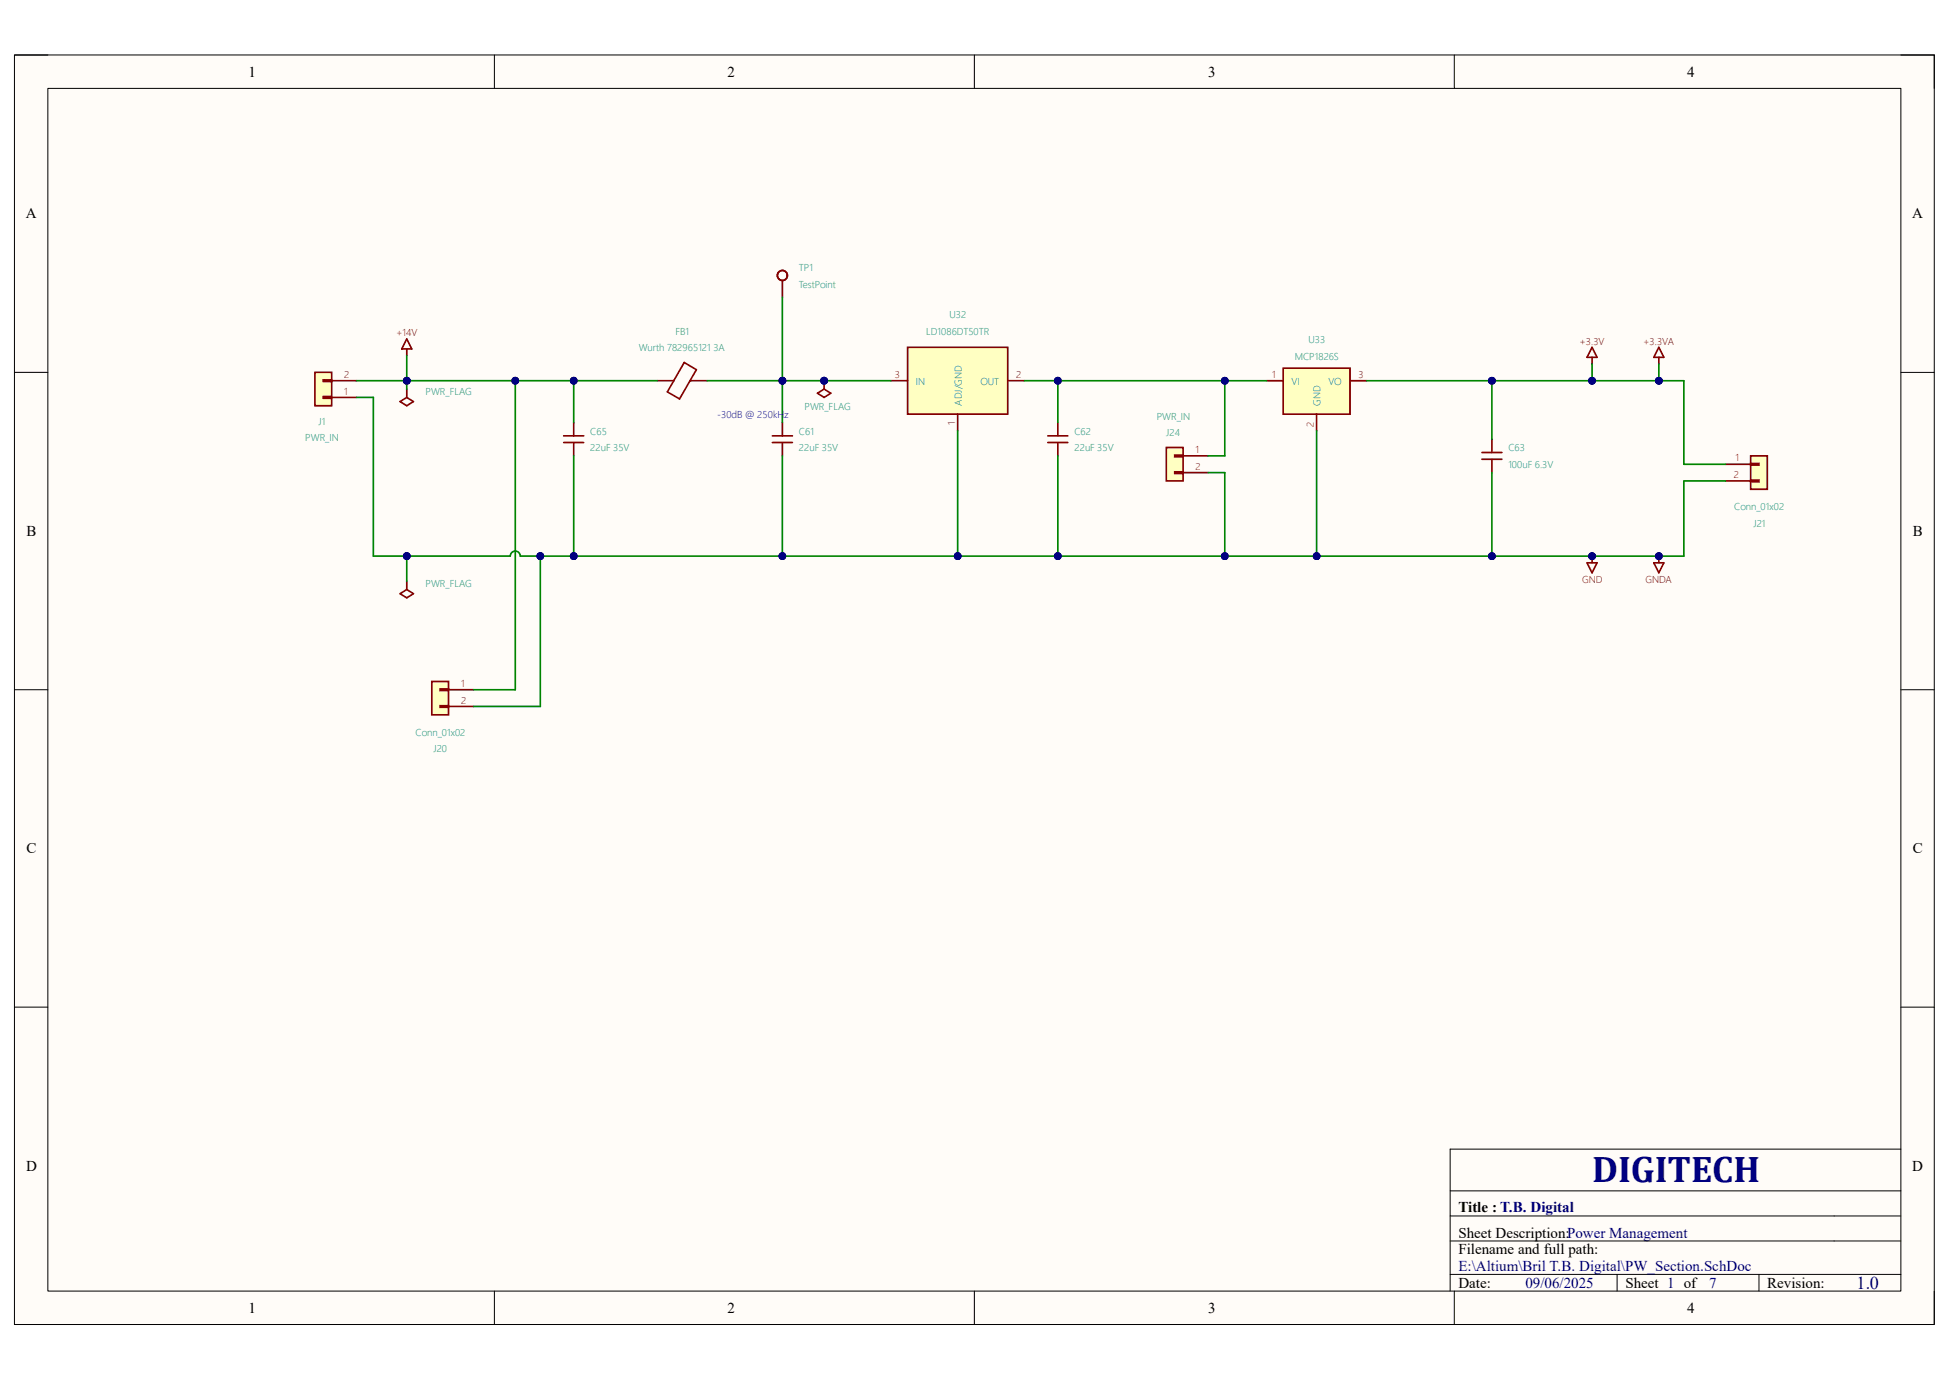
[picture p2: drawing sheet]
<svg xmlns="http://www.w3.org/2000/svg" width="297mm" height="210mm" viewBox="0 0 297 210" stroke-linecap="round" stroke-linejoin="round" font-family="sans-serif">
<path d="M2.2 8.4h292.6v193.3h-292.6z" fill-rule="evenodd" fill="#fffcf8"/>
<path d="M2.2 8.4h292.6v193.3h-292.6z" fill="none" stroke="#000" stroke-width=".15"/>
<path d="M7.3 13.5h282.4v183.1h-282.4z" fill-rule="evenodd" fill="#fffcf8"/>
<g fill="none" stroke="#000" stroke-width=".15">
<path d="M2.2 8.4h5.1M7.3 13.5h282.4v183.1h-282.4zM75.3 8.4v5.1M148.5 8.4v5.1M221.6 8.4v5.1M289.7 8.4h5.1v5.1M2.2 56.7h5.1M289.7 56.7h5.1M2.2 105h5.1M289.7 105.1h5.1M2.2 153.4h5.1M289.7 153.4h5.1"/>
<path d="M289.7 175h-68.7v21.6M75.3 196.6v5.1M148.5 196.6v5.1M221 185.2h68.7M221 189h68.7M221 194.1h68.7M221 181.4h68.7M221.6 196.6v5.1M246.4 194.1v2.5M268.1 194.1v2.5M294.8 196.6v5.1"/>
</g>
<path d="M48 56.7h2.5v5.1h-2.5z" fill-rule="evenodd" fill="#ffffc2"/>
<path d="M48 56.7h2.5v5.1h-2.5zM49.3 57.9h1.2v.2h-1.2zM50.5 58h3.9M49.3 60.4h1.2v.3h-1.2zM50.5 60.5h3.9M85.9 66.4h3.1M85.9 67.4h3.1M87.4 64.3v2.1M87.4 67.4v2M61 90.4l1-.6 1 .6-1 .7zM62 88.5v1.3" fill="none" stroke="#840000" stroke-width=".25"/>
<path d="M177.7 68.2h2.6v5h-2.6z" fill-rule="evenodd" fill="#ffffc2"/>
<path d="M177.7 68.2h2.6v5h-2.6zM179 71.9h1.3v.2h-1.3zM179 69.3h1.3v.3h-1.3zM180.3 69.4h3.8M180.3 72h3.8" fill="none" stroke="#840000" stroke-width=".25"/>
<path d="M241.9 85.7h1.5l-.8 1.5zM242.6 84.7v1" fill="none" stroke="#800000" stroke-width=".25"/>
<circle cx="242.6" cy="84.7" r=".51" fill="#000080"/>
<circle cx="242.6" cy="84.7" r=".51" fill="none" stroke="#000080" stroke-width=".15"/>
<path d="M266.8 69.4h2.5v5.1h-2.5z" fill-rule="evenodd" fill="#ffffc2"/>
<path d="M100.1 58h2.6M104.3 55.2l1.8 1.1-2.5 4.5-1.9-1.1zM105.2 58h2.6M263 70.7h3.8M263 73.2h3.8M266.8 69.4h2.5v5.1h-2.5zM266.8 73.1h1.3v.3h-1.3zM266.8 70.6h1.3v.2h-1.3z" fill="none" stroke="#840000" stroke-width=".25"/>
<path d="M252 85.7h1.6l-.8 1.5zM252.8 84.7v1" fill="none" stroke="#800000" stroke-width=".25"/>
<circle cx="252.8" cy="84.7" r=".51" fill="#000080"/>
<circle cx="252.8" cy="84.7" r=".51" fill="none" stroke="#000080" stroke-width=".15"/>
<path d="M252.8 52.9l.8 1.5h-1.6zM252.8 54.4v1" fill="none" stroke="#800000" stroke-width=".25"/>
<path d="M159.7 66.4h3M159.7 67.4h3M161.2 64.3v2.1M161.2 67.4v2" fill="none" stroke="#840000" stroke-width=".25"/>
<circle cx="125.6" cy="58" r=".51" fill="#000080"/>
<circle cx="125.6" cy="58" r=".51" fill="none" stroke="#000080" stroke-width=".15"/>
<circle cx="125.6" cy="58" r=".51" fill="#000080"/>
<circle cx="125.6" cy="58" r=".51" fill="none" stroke="#000080" stroke-width=".15"/>
<path d="M62 59.3v1.2M124.6 59.9l1-.6 1 .6-1 .6zM125.6 58v1.3M61 61.2l1-.7 1 .7-1 .6zM117.7 66.4h3.1M117.7 67.4h3.1M119.2 64.3v2.1M119.2 67.4v2M225.8 68.9h3.1M225.8 69.9h3.1M227.4 66.9v2M227.4 69.9v2.1" fill="none" stroke="#840000" stroke-width=".25"/>
<path d="M242.6 52.9l.8 1.5h-1.5zM242.6 54.4v1" fill="none" stroke="#800000" stroke-width=".25"/>
<path d="M138.3 52.9h15.3v10.2h-15.3z" fill-rule="evenodd" fill="#ffffc2"/>
<g fill="none" stroke="#840000" stroke-width=".25">
<path d="M119.2 42.7v2.6M135.8 58h2.5M138.3 52.9h15.3v10.2h-15.3zM153.6 58h2.5M145.9 63.1v2.5"/>
<circle cx="119.2" cy="42" r=".76"/>
</g>
<path d="M195.5 56.1h10.2v7h-10.2z" fill-rule="evenodd" fill="#ffffc2"/>
<path d="M193 58h2.5M195.5 56.1h10.2v7h-10.2zM205.7 58h2.6M200.6 63.1v2.5" fill="none" stroke="#840000" stroke-width=".25"/>
<path d="M65.8 103.8h2.5v5.1h-2.5z" fill-rule="evenodd" fill="#ffffc2"/>
<path d="M65.8 103.8h2.5v5.1h-2.5zM67.1 107.5h1.2v.2h-1.2zM67.1 104.9h1.2v.3h-1.2zM68.3 105h3.9M68.3 107.6h3.9" fill="none" stroke="#840000" stroke-width=".25"/>
<path d="M62 51.6l.7 1.5h-1.5zM62 53.1v1.1" fill="none" stroke="#800000" stroke-width=".25"/>
<path d="M62 54.2v3.8" fill="none" stroke="#008400" stroke-width=".25"/>
<circle cx="62" cy="58" r=".51" fill="#000080"/>
<circle cx="62" cy="58" r=".51" fill="none" stroke="#000080" stroke-width=".15"/>
<path d="M87.4 58v6.3" fill="none" stroke="#008400" stroke-width=".25"/>
<circle cx="87.4" cy="58" r=".51" fill="#000080"/>
<circle cx="87.4" cy="58" r=".51" fill="none" stroke="#000080" stroke-width=".15"/>
<path d="M227.4 72v12.7" fill="none" stroke="#008400" stroke-width=".25"/>
<circle cx="227.4" cy="84.7" r=".51" fill="#000080"/>
<circle cx="227.4" cy="84.7" r=".51" fill="none" stroke="#000080" stroke-width=".15"/>
<path d="M145.9 84.7h15.3M72.2 105h6.3" fill="none" stroke="#008400" stroke-width=".25"/>
<circle cx="145.9" cy="84.7" r=".51" fill="#000080"/>
<circle cx="145.9" cy="84.7" r=".51" fill="none" stroke="#000080" stroke-width=".15"/>
<circle cx="161.2" cy="84.7" r=".51" fill="#000080"/>
<circle cx="161.2" cy="84.7" r=".51" fill="none" stroke="#000080" stroke-width=".15"/>
<path d="M208.3 58h19.1" fill="none" stroke="#008400" stroke-width=".25"/>
<circle cx="227.4" cy="58" r=".51" fill="#000080"/>
<circle cx="227.4" cy="58" r=".51" fill="none" stroke="#000080" stroke-width=".15"/>
<path d="M119.2 58h6.4" fill="none" stroke="#008400" stroke-width=".25"/>
<circle cx="119.2" cy="58" r=".51" fill="#000080"/>
<circle cx="119.2" cy="58" r=".51" fill="none" stroke="#000080" stroke-width=".15"/>
<circle cx="125.6" cy="58" r=".51" fill="#000080"/>
<circle cx="125.6" cy="58" r=".51" fill="none" stroke="#000080" stroke-width=".15"/>
<path d="M186.6 58h6.4" fill="none" stroke="#008400" stroke-width=".25"/>
<circle cx="186.6" cy="58" r=".51" fill="#000080"/>
<circle cx="186.6" cy="58" r=".51" fill="none" stroke="#000080" stroke-width=".15"/>
<path d="M87.4 69.4v15.3" fill="none" stroke="#008400" stroke-width=".25"/>
<circle cx="87.4" cy="84.7" r=".51" fill="#000080"/>
<circle cx="87.4" cy="84.7" r=".51" fill="none" stroke="#000080" stroke-width=".15"/>
<path d="M186.6 58v11.4M54.4 60.5h2.5" fill="none" stroke="#008400" stroke-width=".25"/>
<circle cx="186.6" cy="58" r=".51" fill="#000080"/>
<circle cx="186.6" cy="58" r=".51" fill="none" stroke="#000080" stroke-width=".15"/>
<path d="M119.2 58v6.3M56.9 60.5v24.2M263 73.2h-6.4v11.5" fill="none" stroke="#008400" stroke-width=".25"/>
<circle cx="119.2" cy="58" r=".51" fill="#000080"/>
<circle cx="119.2" cy="58" r=".51" fill="none" stroke="#000080" stroke-width=".15"/>
<path d="M87.4 84.7h31.8" fill="none" stroke="#008400" stroke-width=".25"/>
<circle cx="87.4" cy="84.7" r=".51" fill="#000080"/>
<circle cx="87.4" cy="84.7" r=".51" fill="none" stroke="#000080" stroke-width=".15"/>
<circle cx="119.2" cy="84.7" r=".51" fill="#000080"/>
<circle cx="119.2" cy="84.7" r=".51" fill="none" stroke="#000080" stroke-width=".15"/>
<path d="M227.4 84.7h15.2" fill="none" stroke="#008400" stroke-width=".25"/>
<circle cx="227.4" cy="84.7" r=".51" fill="#000080"/>
<circle cx="227.4" cy="84.7" r=".51" fill="none" stroke="#000080" stroke-width=".15"/>
<circle cx="242.6" cy="84.7" r=".51" fill="#000080"/>
<circle cx="242.6" cy="84.7" r=".51" fill="none" stroke="#000080" stroke-width=".15"/>
<path d="M200.6 84.7h26.8" fill="none" stroke="#008400" stroke-width=".25"/>
<circle cx="200.6" cy="84.7" r=".51" fill="#000080"/>
<circle cx="200.6" cy="84.7" r=".51" fill="none" stroke="#000080" stroke-width=".15"/>
<circle cx="227.4" cy="84.7" r=".51" fill="#000080"/>
<circle cx="227.4" cy="84.7" r=".51" fill="none" stroke="#000080" stroke-width=".15"/>
<path d="M78.5 58h8.9" fill="none" stroke="#008400" stroke-width=".25"/>
<circle cx="78.5" cy="58" r=".51" fill="#000080"/>
<circle cx="78.5" cy="58" r=".51" fill="none" stroke="#000080" stroke-width=".15"/>
<circle cx="87.4" cy="58" r=".51" fill="#000080"/>
<circle cx="87.4" cy="58" r=".51" fill="none" stroke="#000080" stroke-width=".15"/>
<path d="M145.9 65.6v19.1" fill="none" stroke="#008400" stroke-width=".25"/>
<circle cx="145.9" cy="84.7" r=".51" fill="#000080"/>
<circle cx="145.9" cy="84.7" r=".51" fill="none" stroke="#000080" stroke-width=".15"/>
<path d="M54.4 58h7.6" fill="none" stroke="#008400" stroke-width=".25"/>
<circle cx="62" cy="58" r=".51" fill="#000080"/>
<circle cx="62" cy="58" r=".51" fill="none" stroke="#000080" stroke-width=".15"/>
<path d="M161.2 84.7h25.4" fill="none" stroke="#008400" stroke-width=".25"/>
<circle cx="161.2" cy="84.7" r=".51" fill="#000080"/>
<circle cx="161.2" cy="84.7" r=".51" fill="none" stroke="#000080" stroke-width=".15"/>
<circle cx="186.6" cy="84.7" r=".51" fill="#000080"/>
<circle cx="186.6" cy="84.7" r=".51" fill="none" stroke="#000080" stroke-width=".15"/>
<path d="M87.4 58h12.7" fill="none" stroke="#008400" stroke-width=".25"/>
<circle cx="87.4" cy="58" r=".51" fill="#000080"/>
<circle cx="87.4" cy="58" r=".51" fill="none" stroke="#000080" stroke-width=".15"/>
<path d="M119.2 45.3v12.7" fill="none" stroke="#008400" stroke-width=".25"/>
<circle cx="119.2" cy="58" r=".51" fill="#000080"/>
<circle cx="119.2" cy="58" r=".51" fill="none" stroke="#000080" stroke-width=".15"/>
<path d="M78.5 58v47M256.6 58v12.7M184.1 69.4h2.5M72.2 107.6h10.1" fill="none" stroke="#008400" stroke-width=".25"/>
<circle cx="78.5" cy="58" r=".51" fill="#000080"/>
<circle cx="78.5" cy="58" r=".51" fill="none" stroke="#000080" stroke-width=".15"/>
<path d="M62 58h16.5" fill="none" stroke="#008400" stroke-width=".25"/>
<circle cx="62" cy="58" r=".51" fill="#000080"/>
<circle cx="62" cy="58" r=".51" fill="none" stroke="#000080" stroke-width=".15"/>
<circle cx="78.5" cy="58" r=".51" fill="#000080"/>
<circle cx="78.5" cy="58" r=".51" fill="none" stroke="#000080" stroke-width=".15"/>
<path d="M252.8 55.4v2.6" fill="none" stroke="#008400" stroke-width=".25"/>
<circle cx="252.8" cy="58" r=".51" fill="#000080"/>
<circle cx="252.8" cy="58" r=".51" fill="none" stroke="#000080" stroke-width=".15"/>
<path d="M62 58v1.3" fill="none" stroke="#008400" stroke-width=".25"/>
<circle cx="62" cy="58" r=".51" fill="#000080"/>
<circle cx="62" cy="58" r=".51" fill="none" stroke="#000080" stroke-width=".15"/>
<path d="M119.2 69.4v15.3" fill="none" stroke="#008400" stroke-width=".25"/>
<circle cx="119.2" cy="84.7" r=".51" fill="#000080"/>
<circle cx="119.2" cy="84.7" r=".51" fill="none" stroke="#000080" stroke-width=".15"/>
<path d="M156.1 58h5.1M256.6 70.7h6.4" fill="none" stroke="#008400" stroke-width=".25"/>
<circle cx="161.2" cy="58" r=".51" fill="#000080"/>
<circle cx="161.2" cy="58" r=".51" fill="none" stroke="#000080" stroke-width=".15"/>
<path d="M62 84.7h15.8a.76 .76 0 0 1 .7-.8 .76 .76 0 0 1 .8 .8h3" fill="none" stroke="#008400" stroke-width=".25"/>
<circle cx="62" cy="84.7" r=".51" fill="#000080"/>
<circle cx="62" cy="84.7" r=".51" fill="none" stroke="#000080" stroke-width=".15"/>
<circle cx="82.3" cy="84.7" r=".51" fill="#000080"/>
<circle cx="82.3" cy="84.7" r=".51" fill="none" stroke="#000080" stroke-width=".15"/>
<path d="M161.2 58v6.3" fill="none" stroke="#008400" stroke-width=".25"/>
<circle cx="161.2" cy="58" r=".51" fill="#000080"/>
<circle cx="161.2" cy="58" r=".51" fill="none" stroke="#000080" stroke-width=".15"/>
<path d="M242.6 84.7h10.2" fill="none" stroke="#008400" stroke-width=".25"/>
<circle cx="242.6" cy="84.7" r=".51" fill="#000080"/>
<circle cx="242.6" cy="84.7" r=".51" fill="none" stroke="#000080" stroke-width=".15"/>
<circle cx="252.8" cy="84.7" r=".51" fill="#000080"/>
<circle cx="252.8" cy="84.7" r=".51" fill="none" stroke="#000080" stroke-width=".15"/>
<path d="M252.8 84.7h3.8" fill="none" stroke="#008400" stroke-width=".25"/>
<circle cx="252.8" cy="84.7" r=".51" fill="#000080"/>
<circle cx="252.8" cy="84.7" r=".51" fill="none" stroke="#000080" stroke-width=".15"/>
<path d="M161.2 69.4v15.3" fill="none" stroke="#008400" stroke-width=".25"/>
<circle cx="161.2" cy="84.7" r=".51" fill="#000080"/>
<circle cx="161.2" cy="84.7" r=".51" fill="none" stroke="#000080" stroke-width=".15"/>
<path d="M200.6 65.6v19.1" fill="none" stroke="#008400" stroke-width=".25"/>
<circle cx="200.6" cy="84.7" r=".51" fill="#000080"/>
<circle cx="200.6" cy="84.7" r=".51" fill="none" stroke="#000080" stroke-width=".15"/>
<path d="M125.6 58h10.2" fill="none" stroke="#008400" stroke-width=".25"/>
<circle cx="125.6" cy="58" r=".51" fill="#000080"/>
<circle cx="125.6" cy="58" r=".51" fill="none" stroke="#000080" stroke-width=".15"/>
<path d="M186.6 72v12.7" fill="none" stroke="#008400" stroke-width=".25"/>
<circle cx="186.6" cy="84.7" r=".51" fill="#000080"/>
<circle cx="186.6" cy="84.7" r=".51" fill="none" stroke="#000080" stroke-width=".15"/>
<path d="M252.8 58h3.8" fill="none" stroke="#008400" stroke-width=".25"/>
<circle cx="252.8" cy="58" r=".51" fill="#000080"/>
<circle cx="252.8" cy="58" r=".51" fill="none" stroke="#000080" stroke-width=".15"/>
<path d="M107.8 58h11.4" fill="none" stroke="#008400" stroke-width=".25"/>
<circle cx="119.2" cy="58" r=".51" fill="#000080"/>
<circle cx="119.2" cy="58" r=".51" fill="none" stroke="#000080" stroke-width=".15"/>
<path d="M82.3 84.7h5.1" fill="none" stroke="#008400" stroke-width=".25"/>
<circle cx="82.3" cy="84.7" r=".51" fill="#000080"/>
<circle cx="82.3" cy="84.7" r=".51" fill="none" stroke="#000080" stroke-width=".15"/>
<circle cx="87.4" cy="84.7" r=".51" fill="#000080"/>
<circle cx="87.4" cy="84.7" r=".51" fill="none" stroke="#000080" stroke-width=".15"/>
<path d="M242.6 58h10.2" fill="none" stroke="#008400" stroke-width=".25"/>
<circle cx="252.8" cy="58" r=".51" fill="#000080"/>
<circle cx="252.8" cy="58" r=".51" fill="none" stroke="#000080" stroke-width=".15"/>
<circle cx="242.6" cy="58" r=".51" fill="#000080"/>
<circle cx="242.6" cy="58" r=".51" fill="none" stroke="#000080" stroke-width=".15"/>
<path d="M119.2 84.7h26.7" fill="none" stroke="#008400" stroke-width=".25"/>
<circle cx="119.2" cy="84.7" r=".51" fill="#000080"/>
<circle cx="119.2" cy="84.7" r=".51" fill="none" stroke="#000080" stroke-width=".15"/>
<circle cx="145.9" cy="84.7" r=".51" fill="#000080"/>
<circle cx="145.9" cy="84.7" r=".51" fill="none" stroke="#000080" stroke-width=".15"/>
<path d="M82.3 84.7v22.9" fill="none" stroke="#008400" stroke-width=".25"/>
<circle cx="82.3" cy="84.7" r=".51" fill="#000080"/>
<circle cx="82.3" cy="84.7" r=".51" fill="none" stroke="#000080" stroke-width=".15"/>
<path d="M227.4 58h15.2" fill="none" stroke="#008400" stroke-width=".25"/>
<circle cx="227.4" cy="58" r=".51" fill="#000080"/>
<circle cx="227.4" cy="58" r=".51" fill="none" stroke="#000080" stroke-width=".15"/>
<circle cx="242.6" cy="58" r=".51" fill="#000080"/>
<circle cx="242.6" cy="58" r=".51" fill="none" stroke="#000080" stroke-width=".15"/>
<path d="M161.2 58h25.4" fill="none" stroke="#008400" stroke-width=".25"/>
<circle cx="161.2" cy="58" r=".51" fill="#000080"/>
<circle cx="161.2" cy="58" r=".51" fill="none" stroke="#000080" stroke-width=".15"/>
<circle cx="186.6" cy="58" r=".51" fill="#000080"/>
<circle cx="186.6" cy="58" r=".51" fill="none" stroke="#000080" stroke-width=".15"/>
<path d="M56.9 84.7h5.1" fill="none" stroke="#008400" stroke-width=".25"/>
<circle cx="62" cy="84.7" r=".51" fill="#000080"/>
<circle cx="62" cy="84.7" r=".51" fill="none" stroke="#000080" stroke-width=".15"/>
<path d="M184.1 72h2.5M62 84.7v3.8" fill="none" stroke="#008400" stroke-width=".25"/>
<circle cx="62" cy="84.7" r=".51" fill="#000080"/>
<circle cx="62" cy="84.7" r=".51" fill="none" stroke="#000080" stroke-width=".15"/>
<path d="M227.4 58v8.9" fill="none" stroke="#008400" stroke-width=".25"/>
<circle cx="227.4" cy="58" r=".51" fill="#000080"/>
<circle cx="227.4" cy="58" r=".51" fill="none" stroke="#000080" stroke-width=".15"/>
<path d="M242.6 55.4v2.6" fill="none" stroke="#008400" stroke-width=".25"/>
<circle cx="242.6" cy="58" r=".51" fill="#000080"/>
<circle cx="242.6" cy="58" r=".51" fill="none" stroke="#000080" stroke-width=".15"/>
<path d="M186.6 84.7h14" fill="none" stroke="#008400" stroke-width=".25"/>
<circle cx="186.6" cy="84.7" r=".51" fill="#000080"/>
<circle cx="186.6" cy="84.7" r=".51" fill="none" stroke="#000080" stroke-width=".15"/>
<circle cx="200.6" cy="84.7" r=".51" fill="#000080"/>
<circle cx="200.6" cy="84.7" r=".51" fill="none" stroke="#000080" stroke-width=".15"/>
<text font-size="5.6" fill="#000080" x="242.6" y="180.1">DIGITECH</text>
<text font-size="2.8" fill="#000080" x="282.9" y="196.3">1.0</text>
<g font-size="2.3">
<text x="37.9" y="11.7">1</text>
<text x="110.9" y="11.7">2</text>
<text x="184.1" y="11.7">3</text>
<text x="257.1" y="11.7">4</text>
<text x="3.9" y="33.3">A</text>
<text x="291.4" y="33.3">A</text>
<text x="4" y="81.6">B</text>
<text x="291.5" y="81.6">B</text>
<text x="4" y="130">C</text>
<text x="291.5" y="130">C</text>
<text x="4" y="178.3">D</text>
<text x="291.4" y="178.3">D</text>
<text x="222.2" y="184.7">Title : T.B. Digital</text>
<text x="222.2" y="188.5">Sheet Description:Power Management</text>
<text x="222.2" y="191">Filename and full path:</text>
<text x="222.2" y="196.1">Date:</text>
<text x="247.7" y="196.1">Sheet 1 of</text>
<text x="269.3" y="196.1">Revision:</text>
<text x="37.9" y="199.9">1</text>
<text x="110.9" y="199.9">2</text>
<text x="184.1" y="199.9">3</text>
<text x="257.1" y="199.9">4</text>
</g>
<g font-size="2.3" fill="#000080">
<text x="222.2" y="193.5">E:\Altium\Bril T.B. Digital\PW_Section.SchDoc</text>
<text x="232.5" y="196.1">09/06/2025</text>
<text x="260.4" y="196.1">7</text>
</g>
<g font-size="1.5" fill="#008484">
<text x="121.8" y="41.3">TP1</text>
<text x="121.8" y="43.9">TestPoint</text>
<text x="97.4" y="53.5">Wurth 782965121 3A</text>
<text x="103" y="51">FB1</text>
<text x="141.1" y="51">LD1086DT50TR</text>
<text x="144.7" y="48.4">U32</text>
<text x="199.4" y="52.2">U33</text>
<text x="139.6" y="58.6">IN</text>
<text x="149.4" y="58.6">OUT</text>
<text x="196.8" y="58.6">VI</text>
<text x="197.3" y="54.8">MCP1826S</text>
<text x="202.4" y="58.6">VO</text>
<text x="48.6" y="64.7">J1</text>
<text x="64.9" y="60.1">PWR_FLAG</text>
<text x="122.6" y="62.4">PWR_FLAG</text>
<text x="146.6" y="61.8" transform="rotate(-90 146.6 61.8)">ADJ/GND</text>
<text x="176.3" y="63.9">PWR_IN</text>
<text x="201.3" y="61.8" transform="rotate(-90 201.3 61.8)">GND</text>
<text x="46.5" y="67.2">PWR_IN</text>
<text x="90" y="68.7">22uF 35V</text>
<text x="90" y="66.2">C65</text>
<text x="121.8" y="68.7">22uF 35V</text>
<text x="121.8" y="66.2">C61</text>
<text x="163.7" y="68.7">22uF 35V</text>
<text x="163.7" y="66.2">C62</text>
<text x="177.7" y="66.5">J24</text>
<text x="229.9" y="71.3">100uF 6.3V</text>
<text x="229.9" y="68.7">C63</text>
<text x="264.3" y="77.7">Conn_01x02</text>
<text x="267.2" y="80.2">J21</text>
<text x="64.9" y="89.4">PWR_FLAG</text>
<text x="63.3" y="112">Conn_01x02</text>
<text x="66.1" y="114.6">J20</text>
</g>
<g font-size="1.5" fill="#800000">
<text x="60.4" y="51.2">+14V</text>
<text x="240.7" y="52.5">+3.3V</text>
<text x="250.4" y="52.5">+3.3VA</text>
<text x="241.1" y="88.9">GND</text>
<text x="250.7" y="88.9">GNDA</text>
</g>
<g font-size="1.5" fill="#840000">
<text x="52.5" y="57.6">2</text>
<text x="136.4" y="57.6">3</text>
<text x="154.9" y="57.6">2</text>
<text x="193.9" y="57.6">1</text>
<text x="207" y="57.6">3</text>
<text x="52.5" y="60.1">1</text>
<text x="145.5" y="64.7" transform="rotate(-90 145.5 64.7)">1</text>
<text x="200.2" y="65" transform="rotate(-90 200.2 65)">2</text>
<text x="182.2" y="69">1</text>
<text x="182.2" y="71.6">2</text>
<text x="264.5" y="70.3">1</text>
<text x="264.2" y="72.9">2</text>
<text x="70.3" y="104.6">1</text>
<text x="70.3" y="107.2">2</text>
</g>
<text font-size="1.5" fill="#0000c2" x="109.3" y="63.7">-30dB @ 250kHz</text>
</svg>
